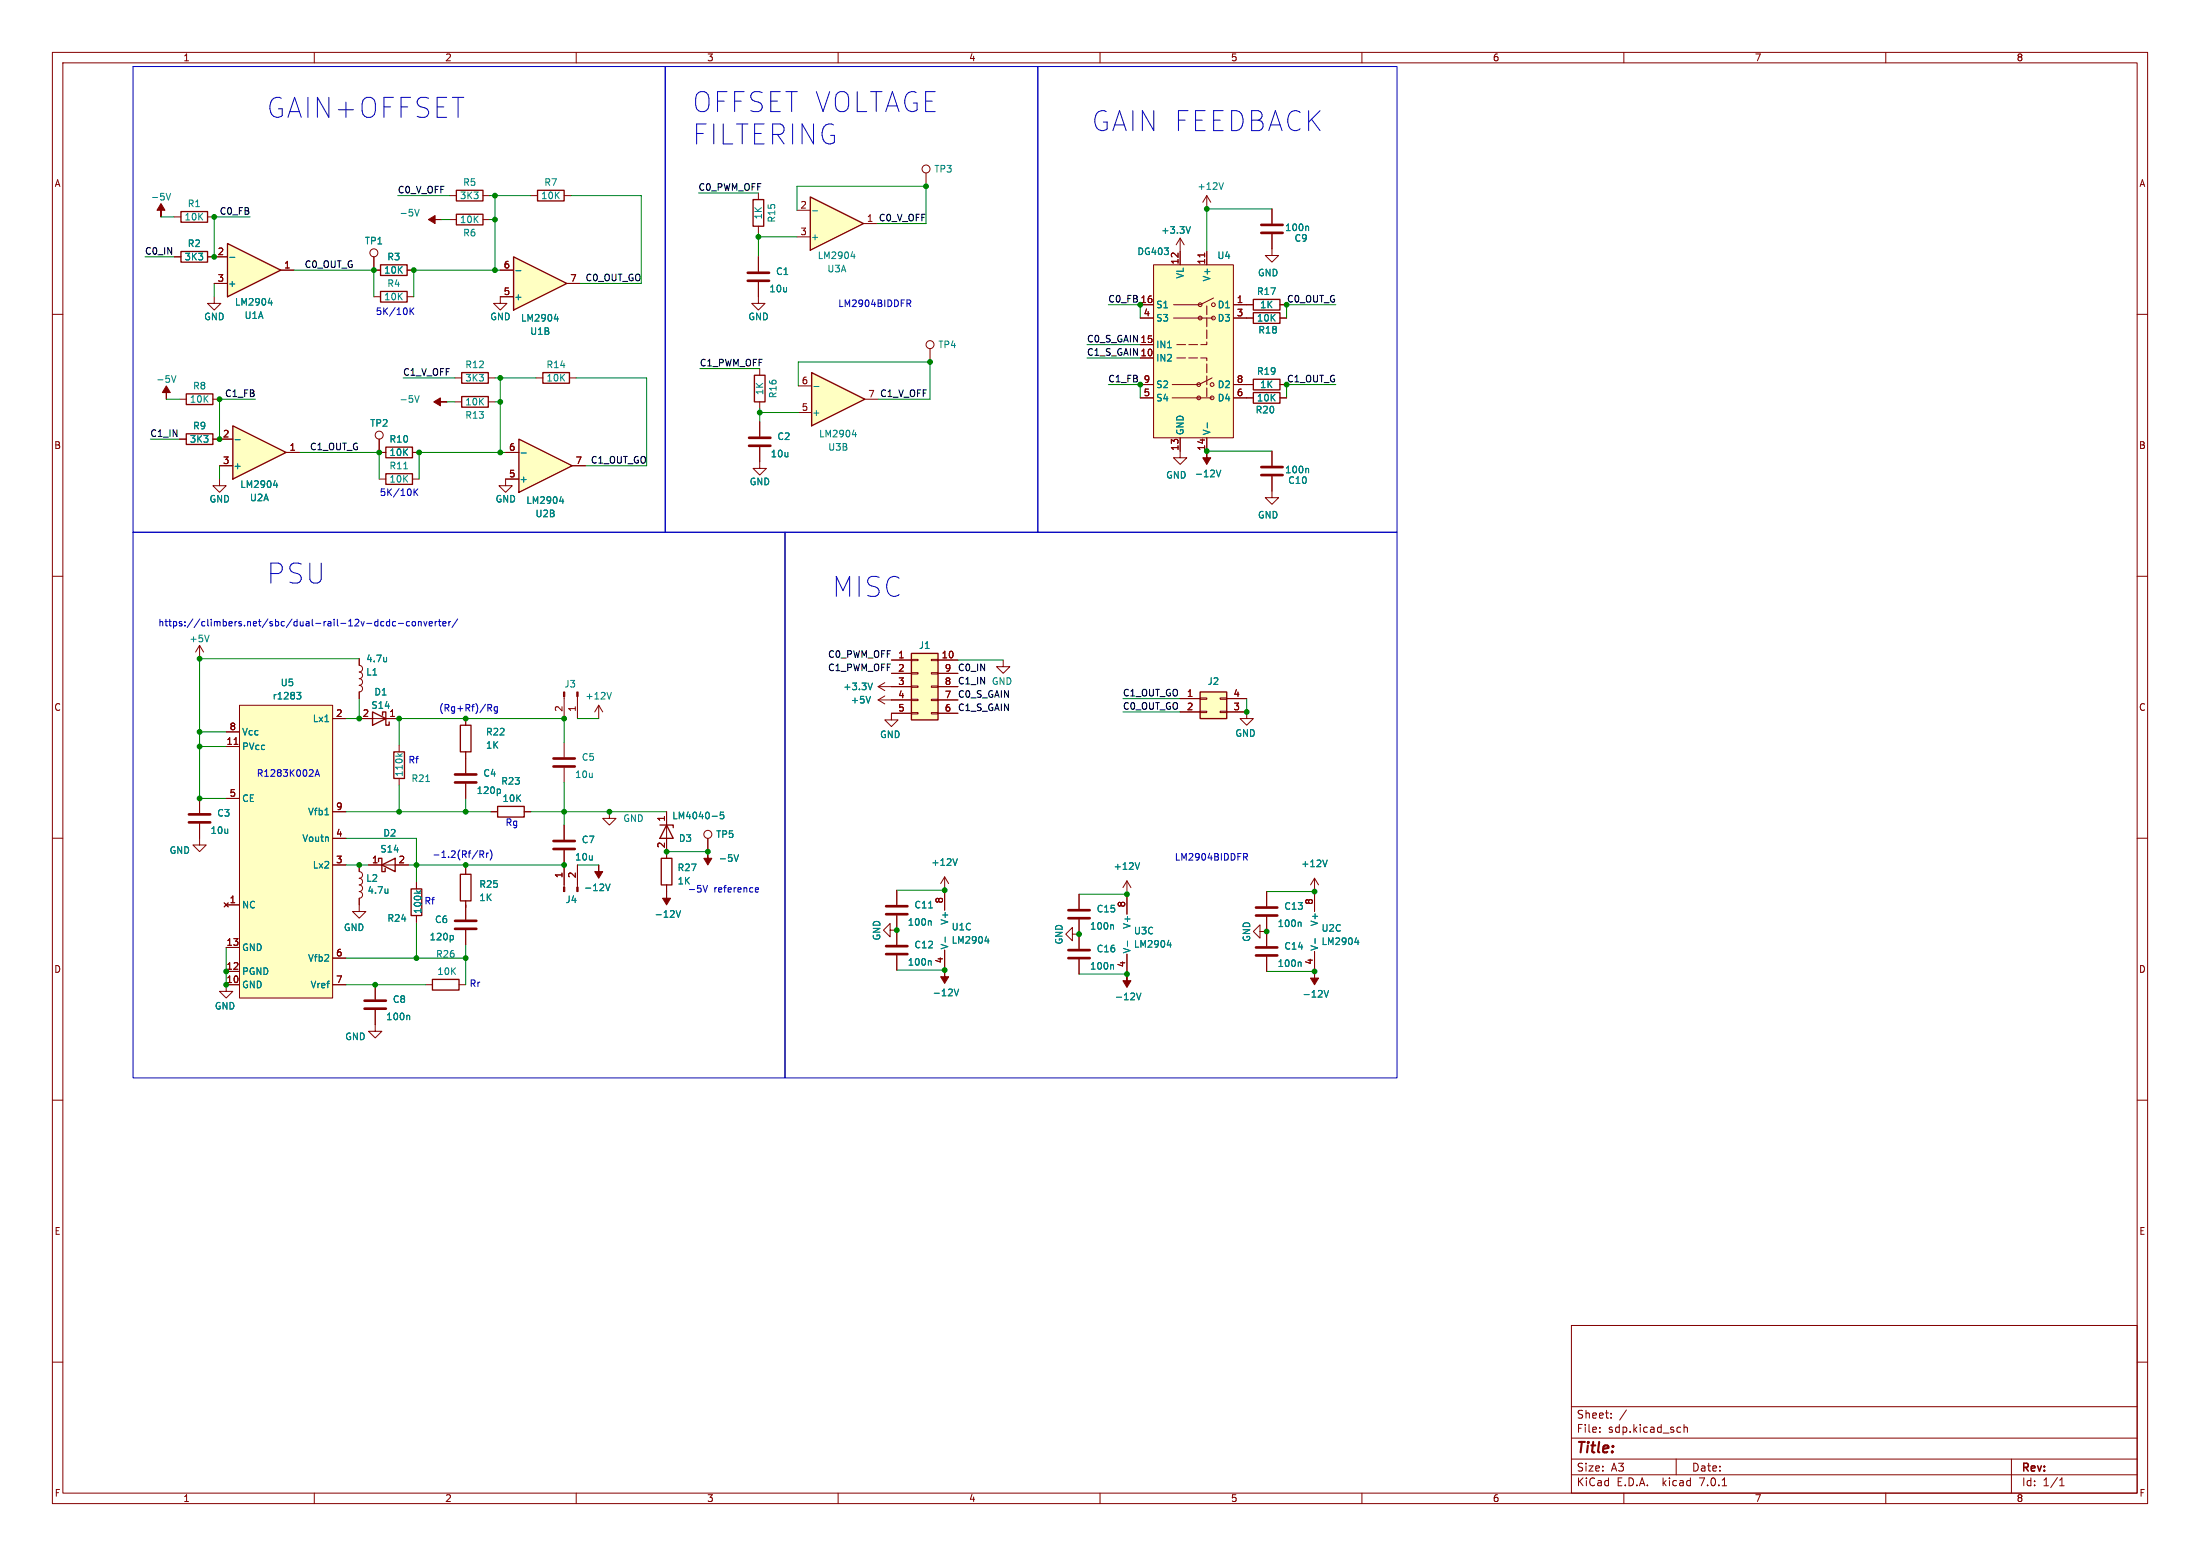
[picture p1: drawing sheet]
<svg xmlns="http://www.w3.org/2000/svg" width="420mm" height="297mm" viewBox="0 0 420 297" stroke-linecap="round" stroke-linejoin="round" font-family="sans-serif">
<g fill="none" stroke="#840000" stroke-width=".19">
<path d="M10 10h400v277h-400zM12 12h396v273h-396zM60 10v2M110 10v2M160 10v2M210 10v2M260 10v2M310 10v2M360 10v2M230.4 37.3l-.8 1.3M230.4 37.3v2.6M230.4 37.3l.7 1.3"/>
<path d="M242.8 39.9v2.8M10 60h2M217.7 58.2h2.5M220.2 50.5h15.3v33.1h-15.3zM225.3 45.5v5M225.3 45.5l-.8 1.2M225.3 45.5l.8 1.2M230 48.3v.7M230.4 48v2.5M231.6 56.9l-2.5 1.3h-5.1M235.5 58.2h3.8M242.8 44.7v4.1h1.3l-1.3 1.2-1.2-1.2h1.2"/>
<path d="M244.3 58.2h1.3M408 60h2M86.9 76.7h1.2M86.9 72.1h1.2M93.2 76.7h1.3M93.2 72.1h1.3M102.4 72.1h1.2M108.7 72.1h1.3M217.7 60.7h2.5M217.7 75.9h2.5M217.7 73.4h2.5M217.7 68.3h2.5"/>
<path d="M217.7 65.8h2.5M223.8 75.9h7.6M224 60.7h7.6M231.4 72.1l-2.5 1.3h-5.1M235.5 60.7h3.8M235.5 75.9h3.8M235.5 73.4h3.8M244.3 60.7h1.3M244.3 75.9h1.3M244.3 73.4h1.3M34.3 83.8h1.3M40.6 83.8h1.3"/>
<path d="M72.4 91.4h1.3M78.7 91.4h1.3M225.3 83.6v3.8h1.3l-1.3 1.2-1.3-1.2h1.3M230.4 83.6v2.5M242.8 90.9v4.1h1.3l-1.3 1.3-1.2-1.3h1.2M242.8 86.1v2.8M10 110h2M408 110h2M38.1 123.2l-.8 1.3M38.1 123.2v2.5M38.1 123.2l.8 1.3M43.2 139.7h2.5"/>
<path d="M45.7 134.6h17.8v55.9h-17.8zM55.1 135.4h.1M63.5 137.2h2.5M68.6 125.7v1.3a.64 .64 0 0 1 .6 .6 .64 .64 0 0 1-.6 .7 .64 .64 0 0 1 .6 .6 .64 .64 0 0 1-.6 .6 .64 .64 0 0 1 .6 .7 .64 .64 0 0 1-.6 .6 .64 .64 0 0 1 .6 .6 .64 .64 0 0 1-.6 .7v1.3M170.2 126h3.8M170.2 128.5h3.8M170.2 131.1h3.8M170.2 133.6h3.8M170.2 136.1h3.8M174 136h1.3v.3h-1.3zM174 133.5h1.3v.2h-1.3zM174 130.9h1.3v.3h-1.3z"/>
<path d="M174 128.4h1.3v.3h-1.3zM174 125.9h1.3v.2h-1.3zM177.8 136h1.3v.3h-1.3zM177.8 133.5h1.3v.2h-1.3zM177.8 130.9h1.3v.3h-1.3zM177.8 128.4h1.3v.3h-1.3zM177.8 125.9h1.3v.2h-1.3zM179.1 126h3.8M179.1 128.5h3.8M179.1 131.1h3.8M179.1 133.6h3.8M179.1 136.1h3.8"/>
<path d="M191.5 126v1.3h1.3l-1.3 1.2-1.3-1.2h1.3M225.3 133.4h3.8M225.3 135.9h3.8M229.1 135.8h1.3v.2h-1.3zM229.1 133.2h1.3v.3h-1.3zM232.9 135.8h1.3v.2h-1.3zM232.9 133.2h1.3v.3h-1.3zM234.2 133.4h3.8M234.2 135.9h3.8M10 160h2M43.2 142.5h2.5M43.2 152.4h2.5"/>
<path d="M44.7 142.1h.7M63.5 154.9h2.5M76.2 142.2v1.3M76.2 148.6v1.3M107.7 141.7v2.8M107.7 146.6v2.8M116.3 154.9v1.3h1.3l-1.3 1.3-1.2-1.3h1.2M127.3 154.9v8.9M408 160h2M42.8 172.3l.8 .8M43.2 172.7h2.5M43.6 172.3l-.8 .8"/>
<path d="M63.5 165.1h2.5M63.5 160h2.5M68.6 172.7v1.3h1.2l-1.2 1.3-1.3-1.3h1.3M70.4 165.1h7.6M88.9 165.6v1.3M88.9 172v3.5M88.9 177.5v2.8M107.7 165.1v4.2M110.2 165.1v4.2M127.3 168.9v1.3M135.1 160v2.6M43.2 185.4h2.5"/>
<path d="M43.2 180.8h2.5M45.7 188h-2.5v1.2h1.2l-1.2 1.3-1.3-1.3h1.3M63.5 188h2.5M63.5 182.9h2.5M71.6 192.8v4.1h1.3l-1.3 1.2-1.2-1.2h1.2M71.6 188v2.8M81.3 188h1.2M87.6 188h1.3M10 210h2M408 210h2M10 260h2M300 253h108v32h-108z"/>
<path d="M408 260h2M300 278.5h108M300 274.5h108M300 268.5h108M305.4 273.3v.1M305.4 272.5v.1M307.6 270.6v.1M307.6 269.8v.1M310.5 269.1l-1.3 2M320 278.5v3M320.7 272.4l.1 .1M320.8 273.3l-.1 .1"/>
<path d="M321.5 271.9v1.5M321.5 272.5l.2-.1 .4 .1v.9M384 278.5v6.5M60 285v2M110 285v2M160 285v2M210 285v2M260 285v2M300 281.5h108M310 285v2M328.8 283.6h.8M360 285v2"/>
<path d="M393.2 283.6h.9M393.2 282.5l.4-.4v1.5"/>
<circle cx="229.1" cy="58.2" r=".36"/>
<circle cx="231.6" cy="58.2" r=".36"/>
<circle cx="228.9" cy="75.9" r=".36"/>
<circle cx="228.9" cy="73.4" r=".36"/>
<circle cx="229.1" cy="60.7" r=".36"/>
<circle cx="231.4" cy="75.9" r=".36"/>
<circle cx="231.4" cy="73.4" r=".36"/>
<circle cx="231.6" cy="60.7" r=".36"/>
<circle cx="135.1" cy="159.3" r=".76"/>
</g>
<g fill="none" stroke="#840000" stroke-width=".25">
<path d="M239.3 57.2h5v2h-5zM239.3 59.7h5v2h-5zM88.1 75.7h5.1v2h-5.1zM88.1 71.1h5.1v2.1h-5.1zM103.6 71.1h5.1v2.1h-5.1zM239.3 74.9h5v2.1h-5zM239.3 72.4h5v2h-5zM35.6 82.8h5v2h-5zM73.7 90.4h5v2.1h-5zM174 124.7h5.1v12.7h-5.1zM229.1 132.1h5.1v5.1h-5.1zM75.2 143.5h2v5.1h-2z"/>
<path d="M126 157.5h2.5v.5M127.3 157.5l1.2 2.5h-2.5zM72.3 164.5v-.7h.6v2.6h.6v-.7M72.9 165.1l2.5-1.3v2.6zM87.9 166.9h2v5.1h-2zM126.2 163.8h2.1v5.1h-2.1zM82.5 186.9h5.1v2.1h-5.1z"/>
</g>
<path d="M240.8 42.9h4.1M240.8 44.5h4.1M240.8 89.2h4.1M240.8 90.7h4.1M105.7 146.3h4M105.7 144.8h4M86.9 177.3h4M86.9 175.8h4M69.6 192.5h4.1M69.6 191h4.1" fill="none" stroke="#840000" stroke-width=".51"/>
<g fill="none" stroke="#008484" stroke-width=".19">
<path d="M233.6 34.9l-.5 1.2M227.3 43.3l-.5 1.2M249.6 43.2l.2 .2v.6M32.7 71.7l.5 1.3 .4-1.3M230.5 80.7v1M232.2 89.7l.4 1.3 .5-1.3M249.6 89.4l.2 .2v.6M39.9 121.2l-.4 1.3M56.6 132.2h.8l-.4 .4 .4 .2v.4l-.2 .2h-.4M62 137.7h.8M62 155.5h.8M75.9 143.8l.5 .5"/>
<path d="M76.8 143.8l-.5 .4M136 155.8h.9M138.1 155h-.6v.6l.2-.1 .4 .1 .1 .1-.1 .5-.1 .1-.5-.1M86.4 178.6l.2 .2-.2 .5M129.1 173.8l.4 1.3 .4-1.3M140.1 163.1l.5 1.3 .4-1.3M78 193.8l.2 .2v.6M182.2 188.8l.4 1.3 .4-1.3"/>
</g>
<g fill="#840000" stroke="#840000" stroke-width=".19">
<path d="M31.7 73.7l.8 1.2h-.8v1.3v-1.3h-.7z"/>
<path d="M110.1 169.3h.3v.9h-.3z"/>
<path d="M107.6 169.3h.2v.9h-.2z"/>
<path d="M127.3 170.2v1.3h.7l-.7 1.2-.8-1.2h.8z"/>
<path d="M135.1 162.6v1.2h.8l-.8 1.3-.7-1.3h.7z"/>
<path d="M230.4 86.1v1.3h.7l-.7 1.2-.8-1.2h.8z"/>
<path d="M180.3 185.2v1.2h.8l-.8 1.3-.7-1.3h.7z"/>
</g>
<g fill="#ffffc2" stroke="#ffffc2" stroke-width=".19">
<path d="M45.7 134.6h17.8v55.9h-17.8z"/>
<path d="M220.2 50.5h15.3v33.1h-15.3z"/>
<path d="M174 124.7h5.1v12.7h-5.1z"/>
<path d="M229.1 132.1h5.1v5.1h-5.1z"/>
</g>
<path d="M224.7 68.3h5.7v7.6M224.7 65.8h5.7v-7.6" fill="none" stroke="#840000" stroke-width=".19" stroke-dasharray="1.7 .6"/>
<path d="M99.1 83.8l10.1 5.1-10.1 5.1z" fill="#ffffc2"/>
<path d="M99.1 83.8l10.1 5.1-10.1 5.1z" fill="none" stroke="#840000" stroke-width=".25"/>
<path d="M96.5 86.4h2.6M99.1 91.4h-2.6v1.3h1.3l-1.3 1.3-1.3-1.3h1.3M109.2 88.9h2.6" fill="none" stroke="#840000" stroke-width=".19"/>
<path d="M99.5 86.5h1M106.8 95.7h.8M107.4 95.2v.9" fill="none" stroke="#008484" stroke-width=".19"/>
<path d="M98 49l10.2 5.1-10.2 5.1z" fill="#ffffc2"/>
<path d="M87.1 36.3h5.1v2.1h-5.1zM102.6 36.3h5.1v2.1h-5.1zM143.8 38.1h2v5.1h-2zM87.1 40.9h5.1v2h-5.1zM98 49l10.2 5.1-10.2 5.1zM144 71.6h2v5.1h-2z" fill="none" stroke="#840000" stroke-width=".25"/>
<g fill="none" stroke="#840000" stroke-width=".19">
<path d="M85.9 37.3h1.2M92.2 37.3h1.3M101.3 37.3h1.3M107.7 37.3h1.3M144.8 36.8v1.3M85.9 41.9h1.2M92.2 41.9h1.3M95.5 51.6h2.5M98 56.6h-2.5v1.3h1.3l-1.3 1.3-1.3-1.3h1.3M108.2 54.1h2.5M144.8 56.6v1.3h1.2l-1.2 1.3-1.3-1.3h1.3M144.8 43.2v1.3"/>
<path d="M145 70.4v1.2M145 76.7v1.3M145 88.1v1.3h1.3l-1.3 1.3-1.2-1.3h1.2M238 135.9v1.3h1.3l-1.3 1.2-1.3-1.2h1.3"/>
</g>
<path d="M98.5 51.7h.9M105.8 60.9h.8M106.4 60.4v.9M217 189.6l.4 1.2 .4-1.2" fill="none" stroke="#008484" stroke-width=".19"/>
<path d="M215.1 185.9v1.3h.8l-.8 1.3-.7-1.3h.7z" fill="#840000" stroke="#840000" stroke-width=".19"/>
<path d="M44.4 81.3l10.2 5.1-10.2 5z" fill="#ffffc2"/>
<path d="M34.5 40.4h5.1v2h-5.1zM34.5 48h5.1v2h-5.1zM72.6 55.6h5.1v2.1h-5.1zM72.6 50.5h5.1v2.1h-5.1zM44.4 81.3l10.2 5.1-10.2 5zM71.1 135.9l2.6 1.3-2.6 1.2zM73 136.5v-.6h.7v2.5h.6v-.6M87.9 138.4h2v5.1h-2zM95 153.9h5.1v2.1h-5.1z" fill="none" stroke="#840000" stroke-width=".25"/>
<g fill="none" stroke="#840000" stroke-width=".19">
<path d="M33.3 41.4h1.2M33.3 49h1.2M39.6 41.4h1.3M39.6 49h1.3M40.9 56.6v1.3h1.3l-1.3 1.3-1.3-1.3h1.3M71.4 56.6h1.2M71.4 49v2.6h1.2M77.7 56.6h1.3M77.7 51.6h1.3M41.9 91.4v1.3h1.3l-1.3 1.3-1.3-1.3h1.3M41.9 83.8h2.5M41.9 88.9h2.5"/>
<path d="M54.6 86.4h2.5M68.6 137.2h7.6M88.9 137.2v1.2M107.7 132.9v4.3M110.2 132.9v4.3M114.3 134.6l-.8 1.3M114.3 134.6v2.6M114.3 134.6l.8 1.3M38.1 157.2v4.1h1.3l-1.3 1.3-1.3-1.3h1.3M38.1 152.4v2.8M88.9 143.5v4.1M88.9 149.6v2.8"/>
<path d="M93.7 154.9h1.3M100.1 154.9h1.2M107.7 157.5v2.8M107.7 162.3v2.8M241.8 175v2.8h-1.3v1.3l-1.2-1.3 1.2-1.3v1.3M241.8 170.2v2.8M251 167.6v6.4M251 167.6l-.8 1.3M251 167.6l.7 1.3M251 181.6v3.8"/>
<circle cx="71.4" cy="48.3" r=".76"/>
</g>
<g fill="none" stroke="#008484" stroke-width=".19">
<path d="M31.7 36.9l.5 1.3 .4-1.3M79.2 40l.4 1.2 .4-1.2M44.9 83.9h.9M52.2 92.6h.8M52.8 92.2v.8M116.7 132.2l-.4 1.2M95.4 150.7l.1 .2-.1 .5M115.6 168.7l.4 1.3 .5-1.3M248.2 176l.2 .2v.7M251.1 179.1v1M253.4 164.2l-.5 1.2M258.6 179.9h.8"/>
<path d="M259.2 179.4v.9M252.8 189.1l.4 1.2 .4-1.2"/>
</g>
<g fill="#840000" stroke="#840000" stroke-width=".19">
<path d="M30.7 38.9l.8 1.2h-.8v1.3v-1.3h-.7z"/>
<path d="M114.3 165.1v1.3h.8l-.8 1.2-.8-1.2h.8z"/>
<path d="M107.6 132.1h.2v.8h-.2z"/>
<path d="M110.1 132.1h.3v.8h-.3z"/>
<path d="M251 185.4v1.3h.7l-.7 1.3-.8-1.3h.8z"/>
<path d="M81.8 41.9l1.3-.8v.8h1.2h-1.2v.8z"/>
</g>
<path d="M36.1 157h4M36.1 155.4h4M86.9 149.4h4M86.9 147.8h4M105.7 162.1h4M105.7 160.5h4M239.8 174.8h4M239.8 173.2h4" fill="none" stroke="#840000" stroke-width=".51"/>
<path d="M43.4 46.5l10.2 5.1-10.2 5z" fill="#ffffc2"/>
<path d="M43.4 46.5l10.2 5.1-10.2 5zM35.6 75.2h5v2h-5zM73.7 85.3h5v2.1h-5zM78.5 169.7h2v5.1h-2z" fill="none" stroke="#840000" stroke-width=".25"/>
<g fill="none" stroke="#840000" stroke-width=".19">
<path d="M176.8 33v2.6M40.9 49h2.5M40.9 54.1h2.5M53.6 51.6h2.5M34.3 76.2h1.3M40.6 76.2h1.3M72.4 83.8v2.6h1.3M78.7 86.4h1.3M167.6 131.1l1.3 .7M167.6 131.1h2.6M167.6 133.6l1.3 .8M167.6 133.6h2.6"/>
<path d="M168.9 130.3l-1.3 .8M168.9 132.8l-1.3 .8M170.2 136.1v1.3h1.2l-1.2 1.3-1.3-1.3h1.3M68.6 165.1v1.3a.64 .64 0 0 1 .6 .6 .64 .64 0 0 1-.6 .6 .64 .64 0 0 1 .6 .7 .64 .64 0 0 1-.6 .6 .64 .64 0 0 1 .6 .6 .64 .64 0 0 1-.6 .7 .64 .64 0 0 1 .6 .6 .64 .64 0 0 1-.6 .7v1.2M79.5 168.4v1.3M79.5 174.8v1.2M169.9 177.5v-1.2l-1.2 1.2 1.2 1.3v-1.3h1.3M171.2 169.9v2.8M171.2 174.8v5.5M180.3 167.4v6.3M180.3 167.4l-.7 1.3M180.3 167.4l.8 1.3"/>
<path d="M204.7 178.3v-1.3l-1.2 1.3 1.2 1.3v-1.3h1.3M206 170.7v2.8M206 175.5v5.6M215.1 168.1l-.7 1.3M215.1 168.1v6.4M215.1 168.1l.8 1.3M241.8 177.8v2.8M171.2 182.4v2.8M180.3 181.4v3.8M206 183.1v2.8M215.1 182.1v3.8M241.8 182.6v2.8"/>
<circle cx="176.8" cy="32.3" r=".76"/>
<circle cx="72.4" cy="83.1" r=".76"/>
</g>
<g fill="none" stroke="#008484" stroke-width=".19">
<path d="M43.9 49.1h.9M51.2 57.8h.8M51.8 57.4v.8M79.2 75.5l.4 1.3 .4-1.3M166.2 132.9l-.4 1.3M166.6 130.4l-.5 1.3M79.5 170l.5 .5M80.3 170l-.4 .4M177.6 175.8l.2 .1v.7M180.4 178.9v.9M182.8 163.9l-.5 1.3M188 179.6h.8"/>
<path d="M188.6 179.2v.8M212.4 176.5l.2 .2v.7M215.2 179.6v1M217.6 164.7l-.5 1.2M223.4 180v.8M177.6 183.4l.2 .2v.6M212.4 184.1l.2 .2v.7M222.8 180.4h.8M248.2 183.6l.2 .2v.7"/>
</g>
<path d="M82.8 76.7l1.3-.8v.8h1.2h-1.2v.8z" fill="#840000" stroke="#840000" stroke-width=".19"/>
<path d="M169.2 174.5h4M169.2 173h4M204 175.3h4M204 173.7h4M169.2 182.1h4M169.2 180.6h4M204 182.9h4M204 181.4h4M239.8 182.4h4M239.8 180.8h4" fill="none" stroke="#840000" stroke-width=".51"/>
<path d="M154.7 37.6l10.1 5.1-10.1 5.1z" fill="#ffffc2"/>
<path d="M154.7 37.6l10.1 5.1-10.1 5.1z" fill="none" stroke="#840000" stroke-width=".25"/>
<g fill="none" stroke="#840000" stroke-width=".19">
<path d="M144.8 49v2.8M144.8 53.8v2.8M152.1 40.1h2.6M152.1 45.2h2.6M164.8 42.7h2.6M177.5 66.5v2.6M145 80.5v2.8M145 85.3v2.8"/>
<circle cx="177.5" cy="65.8" r=".76"/>
</g>
<path d="M155.1 40.2h1M162.5 48.9h.7M163.1 48.5v.9" fill="none" stroke="#008484" stroke-width=".19"/>
<path d="M142.7 53.6h4.1M142.7 52.1h4.1M143 85.1h4.1M143 83.6h4.1" fill="none" stroke="#840000" stroke-width=".51"/>
<path d="M154.9 71.1l10.2 5.1-10.2 5.1z" fill="#ffffc2"/>
<path d="M154.9 71.1l10.2 5.1-10.2 5.1z" fill="none" stroke="#840000" stroke-width=".25"/>
<g fill="none" stroke="#840000" stroke-width=".19">
<path d="M242.8 39.9v2.8M33.3 49h1.2M39.6 49h3.8M40.9 54.1h2.5M53.6 51.6h2.5M71.4 49v2.6h1.2M77.7 51.6h1.3M95.5 56.6h2.5M95.5 51.6h2.5M108.2 54.1h2.5M144.8 49v2.8M144.8 53.8v2.8"/>
<path d="M217.7 58.2h2.5M225.3 48v2.5M230 48.3v.7M230.4 48v2.5M235.5 58.2h3.8M242.8 44.7v2.8M244.3 58.2h1.3M152.4 78.7h2.5M152.4 73.7h2.5M165.1 76.2h2.5M217.7 60.7h2.5M217.7 75.9h2.5"/>
<path d="M217.7 73.4h2.5M217.7 68.3h2.5M217.7 65.8h2.5M235.5 60.7h3.8M235.5 75.9h3.8M235.5 73.4h3.8M244.3 60.7h1.3M244.3 75.9h1.3M244.3 73.4h1.3M34.3 83.8h1.3M40.6 83.8h3.8M41.9 88.9h2.5"/>
<path d="M54.6 86.4h2.5M72.4 83.8v2.6h1.3M78.7 86.4h1.3M96.5 91.4h2.6M96.5 86.4h2.6M109.2 88.9h2.6M145 80.5v2.8M145 85.3v2.8M225.3 83.6v2.5M230.4 83.6v2.5M242.8 86.1v2.8M242.8 90.9v2.8"/>
<path d="M43.2 139.7h2.5M63.5 137.2h2.5M68.6 125.7v1.3M68.6 132.1v1.3M68.6 137.2h2.5M73.7 137.2h2.5M88.9 137.2v1.2M170.2 126h3.8M170.2 128.5h3.8M170.2 131.1h3.8M170.2 133.6h3.8M170.2 136.1h3.8"/>
<path d="M179.1 126h3.8M179.1 128.5h3.8M179.1 131.1h3.8M179.1 133.6h3.8M179.1 136.1h3.8M225.3 133.4h3.8M225.3 135.9h3.8M234.2 133.4h3.8M234.2 135.9h3.8M38.1 152.4v2.8M38.1 157.2v2.8M43.2 142.5h2.5"/>
<path d="M43.2 152.4h2.5M44.7 142.1h.7M63.5 154.9h2.5M88.9 143.5v4.1M88.9 149.6v2.8M93.7 154.9h1.3M100.1 154.9h1.2M107.7 157.5v2.8M127.3 154.9v2.6M42.8 172.3l.8 .8M43.2 172.7h2.5M43.6 172.3l-.8 .8"/>
<path d="M63.5 165.1h2.5M63.5 160h2.5M68.6 165.1v1.3M68.6 171.5v1.2M70.4 165.1h2.5M75.4 165.1h2.6M79.5 168.4v1.3M79.5 174.8v1.2M88.9 165.6v1.3M88.9 172v3.5M88.9 177.5v2.8M107.7 162.3v6.6"/>
<path d="M110.2 165.1v3.8M127.3 160v3.8M127.3 168.9v1.3M135.1 160v2.6M171.2 169.9v2.8M171.2 174.8v5.5M180.3 169.9v3.8M206 170.7v2.8M206 175.5v5.6M215.1 170.7v3.8M241.8 170.2v2.8M241.8 175v5.6"/>
<path d="M251 170.2v3.8M43.2 188h2.5M43.2 185.4h2.5M43.2 180.8h2.5M63.5 188h2.5M63.5 182.9h2.5M71.6 188v2.8M71.6 192.8v2.8M171.2 182.4v2.8M180.3 181.4v3.8M206 183.1v2.8M215.1 182.1v3.8"/>
<path d="M241.8 182.6v2.8M251 181.6v3.8"/>
</g>
<g fill="none" stroke="#008484" stroke-width=".19">
<path d="M43.9 49.1h.9M51.2 57.8h.8M51.8 57.4v.8M98.5 51.7h.9M227.3 43.3l-.5 1.2M249.6 43.2l.2 .2v.6M105.8 60.9h.8M106.4 60.4v.9M155.4 73.8h.9M44.9 83.9h.9M52.2 92.6h.8M52.8 92.2v.8"/>
<path d="M99.5 86.5h1M106.8 95.7h.8M107.4 95.2v.9M162.7 83h.8M163.3 82.5v.9M230.5 80.7v1M232.2 89.7l.4 1.3 .5-1.3M249.6 89.4l.2 .2v.6M56.6 132.2h.8l-.4 .4 .4 .2v.4l-.2 .2h-.4M62 137.7h.8M166.2 132.9l-.4 1.3M166.6 130.4l-.5 1.3"/>
<path d="M62 155.5h.8M95.4 150.7l.1 .2-.1 .5M136 155.8h.9M138.1 155h-.6v.6l.2-.1 .4 .1 .1 .1-.1 .5-.1 .1-.5-.1M79.5 170l.5 .5M80.3 170l-.4 .4M86.4 178.6l.2 .2-.2 .5M115.6 168.7l.4 1.3 .5-1.3M129.1 173.8l.4 1.3 .4-1.3M140.1 163.1l.5 1.3 .4-1.3M177.6 175.8l.2 .1v.7M180.4 178.9v.9"/>
<path d="M182.8 163.9l-.5 1.3M188 179.6h.8M188.6 179.2v.8M212.4 176.5l.2 .2v.7M215.2 179.6v1M217.6 164.7l-.5 1.2M223.4 180v.8M248.2 176l.2 .2v.7M251.1 179.1v1M253.4 164.2l-.5 1.2M258.6 179.9h.8M259.2 179.4v.9"/>
<path d="M78 193.8l.2 .2v.6M177.6 183.4l.2 .2v.6M182.2 188.8l.4 1.3 .4-1.3M212.4 184.1l.2 .2v.7M217 189.6l.4 1.2 .4-1.2M222.8 180.4h.8M248.2 183.6l.2 .2v.7M252.8 189.1l.4 1.2 .4-1.2"/>
</g>
<g fill="none" stroke="#0000c2" stroke-width=".19">
<path d="M25.4 12.7h101.6v88.9h-101.6zM127 12.7h71.1v88.9h-71.1zM198.1 12.7h68.6v88.9h-68.6zM78.3 58.8v1.2M78.5 59.3l.5 .7M79 58.8l-.7 .7M173.1 57.2h.5l.3 .3-.2 .4h-.6M173.4 57.9l.5 .6M79 93.3v1.3M79.2 93.9l.6 .7M79.8 93.3l-.8 .7M25.4 101.6h124.5v104.1h-124.5z"/>
<path d="M71.8 118.6l.3 .1M72.1 118.2v1.3M72.1 119.4l-.3 .1M73.3 118.7l-.4-.1-.2 .3 .1 .5h.5M74.4 118.7l-.4-.1-.2 .3 .1 .5h.5M74.4 118.2v1.3M75.5 118.7l-.3-.1-.3 .3 .1 .5h.5M76.1 119h.9M78.2 118.7l-.4-.1-.2 .3 .1 .5h.5M78.8 118.7l.3-.1 .2 .3v.3l-.2 .3-.3-.1-.1-.2zM79.9 118.8l.2-.2 .3 .1v.8M79.9 118.6v.9"/>
<path d="M80.9 118.6l.3 .9 .3-.9M81.9 119.1l.6-.2v-.2l-.4-.1-.2 .2 .1 .6h.5M83.1 118.6v.9M83.4 118.6l-.3 .3M83.7 118.6h.5M83.9 118.2v1.1l.3 .2M84.5 119.1l.6-.2v-.2l-.4-.1-.2 .2 .1 .6h.5M85.7 118.6v.9M86 118.6l-.3 .3M87.4 118.1l-1.1 1.7M149.9 101.6h116.8v104.1h-116.8zM93.1 134.5h.5l.3 .2-.2 .4h-.6"/>
<path d="M93.4 135.1l.5 .6M94.9 134.9v1l-.2 .3-.3-.1M94.9 134.9h-.3l-.3 .2 .2 .6h.4M60.1 148.2l.5-1.3 .4 1.3M60.3 147.8h.6M91.6 163.1l.6-.1 .1-.2v-.3l-.7-.1v1.3M91.9 163.1l.4 .6M92.9 162.8v.9M93.3 162.8l-.4 .3M93.6 162.2a1.46 1.46 0 0 1 0 2M135.1 169l-.5 1.3M144.3 170.2h.4"/>
<path d="M144.3 169.5l.3-.1 .2 .3-.6 .2M237.4 162.9h.5l.2 .3-.1 .3-.6 .1M237.7 163.6l.4 .6"/>
</g>
<g fill="none" stroke="#008400" stroke-width=".19">
<path d="M75.9 37.3h10M93.5 37.3h7.8M94.5 37.3v14.3M109 37.3h13.4v16.8h-11.7M133.3 36.8h11.5M242.8 39.9h-12.4v8.1M27.7 49h5.6M30.7 41.4h2.6M40.9 54.1v2.5M47.8 41.4h-6.9v7.6M56.1 51.6h15.3v5M84.3 41.9h1.6"/>
<path d="M93.5 41.9h1M95.5 51.6h-16.5v5M144.8 45.2h7.3M144.8 44.5v4.5M152.1 40.1v-4.5h24.7v7.1h-9.4M211.6 58.2h6.1v2.5M255 58.2h-9.4v2.5M31.7 76.2h2.6M48.8 76.2h-6.9v7.6M77 72.1h9.9M85.3 76.7h1.6M94.5 72.1h7.9"/>
<path d="M94.5 76.7h1M95.5 72.1v14.3M110 72.1h13.4v16.8h-11.6M133.6 70.4h11.4M145 78.7h7.4M145 78v2.5M152.4 73.7v-4.6h25.1v7.1h-9.9M207.5 68.3h10.2M207.5 65.8h10.2M211.6 73.4h6.1v2.5M255 73.4h-9.4v2.5M28.7 83.8h5.6"/>
<path d="M41.9 88.9v2.5M57.1 86.4h15.3v5M96.5 86.4h-16.5v5M230.4 86.1h12.4M38.1 139.7h5.1M68.6 133.4v3.8h-2.6M68.6 125.7h-30.5v26.7h5.1M110.2 137.2h4.1M182.9 126h8.6M214.4 133.4h10.9M214.4 135.9h10.9M238 133.4v2.5"/>
<path d="M38.1 142.5h5.1M66 154.9h27.7M76.2 149.9v5M88.9 152.4v2.5M101.3 154.9h26M107.7 141.7v-4.5h-31.5v5M107.7 149.4v8.1M66 165.1h4.4M66 160h13.5v8.4M78 165.1h29.7M79.5 176v6.9M88.9 165.1v.5"/>
<path d="M88.9 172.7v.5M110.2 165.1h4.1M127.3 162.6h7.8M171.2 169.9h9.1M206 170.7h9.1M241.8 170.2h9.2M43.2 180.8v7.2M66 182.9h22.9M66 188h15.3M88.9 180.3v7.7M171.2 185.2h9.1M206 185.9h9.1"/>
<path d="M241.8 185.4h9.2"/>
</g>
<g fill="#008400" stroke="#008400" stroke-width=".19">
<circle cx="107.7" cy="137.2" r=".46"/>
<circle cx="107.7" cy="154.9" r=".46"/>
<circle cx="68.6" cy="137.2" r=".46"/>
<circle cx="76.2" cy="137.2" r=".46"/>
<circle cx="107.7" cy="165.1" r=".46"/>
<circle cx="88.9" cy="165.1" r=".46"/>
<circle cx="68.6" cy="165.1" r=".46"/>
<circle cx="79.5" cy="165.1" r=".46"/>
<circle cx="88.9" cy="154.9" r=".46"/>
<circle cx="76.2" cy="154.9" r=".46"/>
<circle cx="116.3" cy="154.9" r=".46"/>
<circle cx="127.3" cy="162.6" r=".46"/>
<circle cx="88.9" cy="137.2" r=".46"/>
<circle cx="72.4" cy="86.4" r=".46"/>
<circle cx="80" cy="86.4" r=".46"/>
<circle cx="71.4" cy="51.6" r=".46"/>
<circle cx="79" cy="51.6" r=".46"/>
<circle cx="40.9" cy="41.4" r=".46"/>
<circle cx="41.9" cy="76.2" r=".46"/>
<circle cx="41.9" cy="83.8" r=".46"/>
<circle cx="40.9" cy="49" r=".46"/>
<circle cx="38.1" cy="125.7" r=".46"/>
<circle cx="88.9" cy="182.9" r=".46"/>
<circle cx="71.6" cy="188" r=".46"/>
<circle cx="79.5" cy="182.9" r=".46"/>
<circle cx="38.1" cy="139.7" r=".46"/>
<circle cx="38.1" cy="142.5" r=".46"/>
<circle cx="38.1" cy="152.4" r=".46"/>
<circle cx="43.2" cy="185.4" r=".46"/>
<circle cx="43.2" cy="188" r=".46"/>
<circle cx="95.5" cy="86.4" r=".46"/>
<circle cx="95.5" cy="76.7" r=".46"/>
<circle cx="94.5" cy="41.9" r=".46"/>
<circle cx="94.5" cy="51.6" r=".46"/>
<circle cx="95.5" cy="72.1" r=".46"/>
<circle cx="94.5" cy="37.3" r=".46"/>
<circle cx="206" cy="178.3" r=".46"/>
<circle cx="171.2" cy="177.5" r=".46"/>
<circle cx="180.3" cy="185.2" r=".46"/>
<circle cx="135.1" cy="162.6" r=".46"/>
<circle cx="180.3" cy="169.9" r=".46"/>
<circle cx="145" cy="78.7" r=".46"/>
<circle cx="176.8" cy="35.6" r=".46"/>
<circle cx="144.8" cy="45.2" r=".46"/>
<circle cx="177.5" cy="69.1" r=".46"/>
<circle cx="230.4" cy="86.1" r=".46"/>
<circle cx="230.4" cy="39.9" r=".46"/>
<circle cx="215.1" cy="170.7" r=".46"/>
<circle cx="215.1" cy="185.9" r=".46"/>
<circle cx="251" cy="185.4" r=".46"/>
<circle cx="251" cy="170.2" r=".46"/>
<circle cx="241.8" cy="177.8" r=".46"/>
<circle cx="238" cy="135.9" r=".46"/>
</g>
<g font-size="5.3" fill="#0000c2">
<text x="50.8" y="22.9">GAIN+OFFSET</text>
<text x="132.1" y="21.8">OFFSET VOLTAGE</text>
<text x="132.1" y="27.9">FILTERING</text>
<text x="208.3" y="25.4">GAIN FEEDBACK</text>
<text x="50.8" y="111.8">PSU</text>
<text x="158.7" y="114.3">MISC</text>
</g>
<text font-size="2.8" fill="#840000" x="301" y="277.8">Title:</text>
<g font-size="2.1" fill="#840000">
<text x="301" y="273.6">File:</text>
<text x="301" y="270.9">Sheet:</text>
<text x="307" y="273.6">sdp.kicad_sch</text>
<text x="301" y="281">Size:</text>
<text x="307.6" y="281">A3</text>
<text x="323" y="281">Date:</text>
<text x="386" y="281.2">Rev:</text>
<text x="301" y="283.8">KiCad</text>
<text x="308.6" y="283.8">E.D.A.</text>
<text x="317.4" y="283.8">kicad</text>
<text x="324.5" y="283.8">7.0.1</text>
<text x="386" y="283.8">Id:</text>
<text x="390" y="283.8">1/1</text>
</g>
<g font-size="1.8" fill="#840000">
<text x="35" y="11.8">1</text>
<text x="85" y="11.8">2</text>
<text x="135" y="11.8">3</text>
<text x="185" y="11.8">4</text>
<text x="235" y="11.8">5</text>
<text x="285" y="11.8">6</text>
<text x="335" y="11.8">7</text>
<text x="385" y="11.8">8</text>
<text x="10.4" y="35.8">A</text>
<text x="408.4" y="35.8">A</text>
<text x="152.7" y="39.9">2</text>
<text x="152.7" y="45">3</text>
<text x="41.5" y="48.8">2</text>
<text x="41.5" y="53.8">3</text>
<text x="54.2" y="51.3">1</text>
<text x="96.1" y="51.3">6</text>
<text x="108.8" y="53.8">7</text>
<text x="225" y="50.5" transform="rotate(-90 225 50.5)">12</text>
<text x="230.1" y="50.5" transform="rotate(-90 230.1 50.5)">11</text>
<text x="96.1" y="56.4">5</text>
<text x="217.7" y="57.9">16</text>
<text x="236.1" y="57.9">1</text>
<text x="217.7" y="65.5">15</text>
<text x="218.3" y="60.5">4</text>
<text x="236.1" y="60.5">3</text>
<text x="217.7" y="68.1">10</text>
<text x="153" y="73.4">6</text>
<text x="218.3" y="75.7">5</text>
<text x="218.3" y="73.2">9</text>
<text x="236.1" y="75.7">6</text>
<text x="236.1" y="73.2">8</text>
<text x="42.5" y="83.6">2</text>
<text x="153" y="78.5">5</text>
<text x="10.3" y="85.8">B</text>
<text x="42.5" y="88.6">3</text>
<text x="55.2" y="86.1">1</text>
<text x="97.1" y="86.1">6</text>
<text x="109.8" y="88.6">7</text>
<text x="225" y="86.1" transform="rotate(-90 225 86.1)">13</text>
<text x="230.1" y="86.1" transform="rotate(-90 230.1 86.1)">14</text>
<text x="408.3" y="85.8">B</text>
<text x="97.1" y="91.2">5</text>
<text x="171.4" y="125.7">1</text>
<text x="179.7" y="125.7">10</text>
<text x="171.4" y="128.3">2</text>
<text x="171.4" y="130.8">3</text>
<text x="180.3" y="130.8">8</text>
<text x="180.3" y="128.3">9</text>
<text x="10.3" y="135.8">C</text>
<text x="64.1" y="136.9">2</text>
<text x="69.2" y="136.9">2</text>
<text x="74.3" y="136.9">1</text>
<text x="107.4" y="135.9" transform="rotate(-90 107.4 135.9)">2</text>
<text x="110" y="135.9" transform="rotate(-90 110 135.9)">1</text>
<text x="171.4" y="133.3">4</text>
<text x="171.4" y="135.9">5</text>
<text x="180.3" y="135.9">6</text>
<text x="180.3" y="133.3">7</text>
<text x="226.5" y="133.1">1</text>
<text x="226.5" y="135.6">2</text>
<text x="235.4" y="135.6">3</text>
<text x="235.4" y="133.1">4</text>
<text x="408.3" y="135.8">C</text>
<text x="43.2" y="142.2">11</text>
<text x="43.8" y="139.4">8</text>
<text x="43.8" y="152.1">5</text>
<text x="64.1" y="154.7">9</text>
<text x="64.1" y="159.8">4</text>
<text x="127" y="162" transform="rotate(-90 127 162)">2</text>
<text x="127" y="156.9" transform="rotate(-90 127 156.9)">1</text>
<text x="64.1" y="164.8">3</text>
<text x="71" y="164.8">1</text>
<text x="76" y="164.8">2</text>
<text x="107.4" y="167.7" transform="rotate(-90 107.4 167.7)">1</text>
<text x="110" y="167.7" transform="rotate(-90 110 167.7)">2</text>
<text x="43.8" y="172.5">1</text>
<text x="180.1" y="172.5" transform="rotate(-90 180.1 172.5)">8</text>
<text x="214.9" y="173.3" transform="rotate(-90 214.9 173.3)">8</text>
<text x="250.7" y="172.8" transform="rotate(-90 250.7 172.8)">8</text>
<text x="10.3" y="185.8">D</text>
<text x="43.2" y="185.2">12</text>
<text x="43.2" y="180.6">13</text>
<text x="64.1" y="182.6">6</text>
<text x="180.1" y="183.9" transform="rotate(-90 180.1 183.9)">4</text>
<text x="214.9" y="184.7" transform="rotate(-90 214.9 184.7)">4</text>
<text x="250.7" y="184.2" transform="rotate(-90 250.7 184.2)">4</text>
<text x="408.3" y="185.8">D</text>
<text x="43.2" y="187.7">10</text>
<text x="64.1" y="187.7">7</text>
<text x="10.4" y="235.8">E</text>
<text x="408.3" y="235.8">E</text>
<text x="10.4" y="285.8">F</text>
<text x="35" y="286.8">1</text>
<text x="85" y="286.8">2</text>
<text x="135" y="286.8">3</text>
<text x="185" y="286.8">4</text>
<text x="235" y="286.8">5</text>
<text x="285" y="286.8">6</text>
<text x="335" y="286.8">7</text>
<text x="385" y="286.8">8</text>
<text x="408.4" y="285.8">F</text>
</g>
<g font-size="1.8" fill="#008484">
<text x="88.4" y="35.6">R5</text>
<text x="103.9" y="35.6">R7</text>
<text x="178.3" y="33.1">TP3</text>
<text x="28.8" y="38.4">-5V</text>
<text x="35.8" y="39.7">R1</text>
<text x="76.2" y="41.5">-5V</text>
<text x="87.8" y="38.2">3K3</text>
<text x="103.2" y="38.2">10K</text>
<text x="145.6" y="41.9" transform="rotate(-90 145.6 41.9)">1K</text>
<text x="228.5" y="36.4">+12V</text>
<text x="35.2" y="42.2">10K</text>
<text x="35.8" y="47.3">R2</text>
<text x="69.6" y="46.8">TP1</text>
<text x="87.8" y="42.7">10K</text>
<text x="88.4" y="45.3">R6</text>
<text x="148.1" y="42.5" transform="rotate(-90 148.1 42.5)">R15</text>
<text x="154.8" y="46">+</text>
<text x="221.6" y="44.8">+3.3V</text>
<text x="245.3" y="44.3">100n</text>
<text x="247.1" y="46.3">C9</text>
<text x="35.2" y="49.8">3K3</text>
<text x="73.3" y="52.4">10K</text>
<text x="73.9" y="49.8">R3</text>
<text x="148.1" y="52.6">C1</text>
<text x="156" y="49.6">LM2904</text>
<text x="157.9" y="52.1">U3A</text>
<text x="217.1" y="48.8">DG403</text>
<text x="226.1" y="53.3" transform="rotate(-90 226.1 53.3)">VL</text>
<text x="231.2" y="53.8" transform="rotate(-90 231.2 53.8)">V+</text>
<text x="232.3" y="49.6">U4</text>
<text x="240.1" y="52.9">GND</text>
<text x="43.6" y="54.9">+</text>
<text x="44.8" y="58.5">LM2904</text>
<text x="73.3" y="57.5">10K</text>
<text x="73.9" y="54.9">R4</text>
<text x="98.2" y="57.5">+</text>
<text x="146.8" y="55.9">10u</text>
<text x="220.7" y="59">S1</text>
<text x="232.3" y="59">D1</text>
<text x="239.9" y="56.5">R17</text>
<text x="240.5" y="59">1K</text>
<text x="38.9" y="61.3">GND</text>
<text x="46.6" y="61">U1A</text>
<text x="93.5" y="61.3">GND</text>
<text x="99.4" y="61.5">LM2904</text>
<text x="101.2" y="64.1">U1B</text>
<text x="142.8" y="61.3">GND</text>
<text x="220.7" y="61.5">S3</text>
<text x="232.3" y="61.5">D3</text>
<text x="239.9" y="61.5">10K</text>
<text x="240.2" y="63.8">R18</text>
<text x="88.8" y="70.4">R12</text>
<text x="104.3" y="70.4">R14</text>
<text x="179.1" y="66.6">TP4</text>
<text x="220.7" y="69.2">IN2</text>
<text x="220.7" y="66.6">IN1</text>
<text x="239.9" y="71.7">R19</text>
<text x="29.8" y="73.2">-5V</text>
<text x="36.2" y="77">10K</text>
<text x="36.8" y="74.5">R8</text>
<text x="76.2" y="77">-5V</text>
<text x="88.8" y="77.5">10K</text>
<text x="88.8" y="73">3K3</text>
<text x="104.3" y="73">10K</text>
<text x="145.9" y="75.5" transform="rotate(-90 145.9 75.5)">1K</text>
<text x="148.4" y="76.1" transform="rotate(-90 148.4 76.1)">R16</text>
<text x="220.7" y="76.8">S4</text>
<text x="220.7" y="74.2">S2</text>
<text x="232.3" y="76.8">D4</text>
<text x="232.3" y="74.2">D2</text>
<text x="239.9" y="76.8">10K</text>
<text x="240.5" y="74.2">1K</text>
<text x="36.8" y="82.1">R9</text>
<text x="70.6" y="81.6">TP2</text>
<text x="88.8" y="80.1">R13</text>
<text x="155.1" y="79.6">+</text>
<text x="156.3" y="83.6">LM2904</text>
<text x="226.1" y="83.1" transform="rotate(-90 226.1 83.1)">GND</text>
<text x="231.2" y="83.1" transform="rotate(-90 231.2 83.1)">V-</text>
<text x="239.6" y="79.1">R20</text>
<text x="36.2" y="84.6">3K3</text>
<text x="44.6" y="89.7">+</text>
<text x="74.3" y="89.7">R11</text>
<text x="74.3" y="84.6">R10</text>
<text x="74.3" y="87.2">10K</text>
<text x="147.1" y="87.4">10u</text>
<text x="148.3" y="84.1">C2</text>
<text x="158.1" y="86.2">U3B</text>
<text x="45.8" y="93.3">LM2904</text>
<text x="47.7" y="95.8">U2A</text>
<text x="74.3" y="92.3">10K</text>
<text x="99.2" y="92.3">+</text>
<text x="143.1" y="92.8">GND</text>
<text x="222.6" y="91.5">GND</text>
<text x="228" y="91.2">-12V</text>
<text x="245.3" y="90.5">100n</text>
<text x="245.9" y="92.5">C10</text>
<text x="39.9" y="96.1">GND</text>
<text x="94.5" y="96.1">GND</text>
<text x="100.4" y="96.3">LM2904</text>
<text x="102.2" y="98.9">U2B</text>
<text x="240.1" y="99.1">GND</text>
<text x="36.1" y="122.7">+5V</text>
<text x="175.4" y="124">J1</text>
<text x="53.5" y="131.1">U5</text>
<text x="69.9" y="129.1">L1</text>
<text x="69.9" y="126.6">4.7u</text>
<text x="107.7" y="131.4">J3</text>
<text x="160.9" y="131.9">+3.3V</text>
<text x="189.3" y="130.9">GND</text>
<text x="230.5" y="130.9">J2</text>
<text x="52" y="133.7">r1283</text>
<text x="59.6" y="138">Lx1</text>
<text x="70.8" y="135.4">S14</text>
<text x="71.4" y="132.9">D1</text>
<text x="111.7" y="133.7">+12V</text>
<text x="162.4" y="134.4">+5V</text>
<text x="46.2" y="143.3">PVcc</text>
<text x="46.2" y="140.5">Vcc</text>
<text x="92.7" y="140.5">R22</text>
<text x="92.7" y="143.1">1K</text>
<text x="168" y="141">GND</text>
<text x="235.8" y="140.8">GND</text>
<text x="77" y="148.3" transform="rotate(-90 77 148.3)">110k</text>
<text x="78.5" y="149.4">R21</text>
<text x="92.2" y="148.4">C4</text>
<text x="95.6" y="149.9">R23</text>
<text x="109.7" y="148.7">10u</text>
<text x="111" y="145.4">C5</text>
<text x="46.2" y="153.2">CE</text>
<text x="58.7" y="155.8">Vfb1</text>
<text x="90.9" y="151.7">120p</text>
<text x="95.9" y="153.2">10K</text>
<text x="40.1" y="159.3">10u</text>
<text x="41.4" y="156">C3</text>
<text x="57.6" y="160.8">Voutn</text>
<text x="73.1" y="159.8">D2</text>
<text x="111" y="161.1">C7</text>
<text x="118.9" y="157">GND</text>
<text x="128.3" y="156.5">LM4040-5</text>
<text x="129.5" y="160.8">D3</text>
<text x="136.7" y="160.1">TP5</text>
<text x="32.3" y="163.1">GND</text>
<text x="59.6" y="165.9">Lx2</text>
<text x="72.5" y="162.9">S14</text>
<text x="109.7" y="164.4">10u</text>
<text x="129.3" y="166.4">R27</text>
<text x="137.2" y="164.7">-5V</text>
<text x="177.7" y="165.4">+12V</text>
<text x="212.5" y="166.2">+12V</text>
<text x="248.3" y="165.7">+12V</text>
<text x="46.2" y="173.5">NC</text>
<text x="69.9" y="168.5">L2</text>
<text x="70.1" y="170.8">4.7u</text>
<text x="91.4" y="169.6">R25</text>
<text x="91.4" y="172.1">1K</text>
<text x="107.9" y="172.5">J4</text>
<text x="111.4" y="170.2">-12V</text>
<text x="129.3" y="169">1K</text>
<text x="174.5" y="173.5">C11</text>
<text x="245.1" y="173.8">C13</text>
<text x="65.6" y="177.9">GND</text>
<text x="73.9" y="176.1">R24</text>
<text x="80.6" y="174.5" transform="rotate(-90 80.6 174.5)">100k</text>
<text x="82" y="179.6">120p</text>
<text x="83" y="176.3">C6</text>
<text x="124.9" y="175.3">-12V</text>
<text x="168.2" y="179.6" transform="rotate(-90 168.2 179.6)">GND</text>
<text x="173.2" y="176.8">100n</text>
<text x="181.2" y="176.7" transform="rotate(-90 181.2 176.7)">V+</text>
<text x="181.6" y="177.7">U1C</text>
<text x="208" y="177.6">100n</text>
<text x="209.3" y="174.3">C15</text>
<text x="216" y="177.4" transform="rotate(-90 216 177.4)">V+</text>
<text x="216.4" y="178.5">U3C</text>
<text x="238.8" y="179.8" transform="rotate(-90 238.8 179.8)">GND</text>
<text x="243.8" y="177.1">100n</text>
<text x="251.8" y="176.9" transform="rotate(-90 251.8 176.9)">V+</text>
<text x="252.2" y="178">U2C</text>
<text x="46.2" y="181.7">GND</text>
<text x="58.7" y="183.7">Vfb2</text>
<text x="83.2" y="182.9">R26</text>
<text x="173.2" y="184.5">100n</text>
<text x="174.5" y="181.2">C12</text>
<text x="181.2" y="181.2" transform="rotate(-90 181.2 181.2)">V-</text>
<text x="181.6" y="180.3">LM2904</text>
<text x="203" y="180.3" transform="rotate(-90 203 180.3)">GND</text>
<text x="208" y="185.2">100n</text>
<text x="209.3" y="181.9">C16</text>
<text x="216" y="182" transform="rotate(-90 216 182)">V-</text>
<text x="216.4" y="181">LM2904</text>
<text x="243.8" y="184.7">100n</text>
<text x="245.1" y="181.4">C14</text>
<text x="251.8" y="181.5" transform="rotate(-90 251.8 181.5)">V-</text>
<text x="252.2" y="180.5">LM2904</text>
<text x="46.2" y="188.8">GND</text>
<text x="46.2" y="186.2">PGND</text>
<text x="59.2" y="188.8">Vref</text>
<text x="74.9" y="191.6">C8</text>
<text x="83.4" y="186.2">10K</text>
<text x="178" y="190.3">-12V</text>
<text x="212.8" y="191.1">-12V</text>
<text x="248.6" y="190.6">-12V</text>
<text x="41" y="192.8">GND</text>
<text x="73.7" y="194.9">100n</text>
<text x="65.8" y="198.7">GND</text>
</g>
<g font-size="1.8">
<text x="41.8" y="41.1">C0_FB</text>
<text x="75.9" y="37">C0_V_OFF</text>
<text x="133.3" y="36.5">C0_PWM_OFF</text>
<text x="165.4" y="42.4">1 C0_V_OFF</text>
<text x="27.7" y="48.7">C0_IN</text>
<text x="58.2" y="51.2">C0_OUT_G</text>
<text x="111.7" y="53.8">C0_OUT_GO</text>
<text x="207.5" y="65.4">C0_S_GAIN 15</text>
<text x="77" y="71.8">C1_V_OFF</text>
<text x="133.6" y="70">C1_PWM_OFF</text>
<text x="207.5" y="68">C1_S_GAIN 10</text>
<text x="42.8" y="75.9">C1_FB</text>
<text x="165.7" y="75.9">7 C1_V_OFF</text>
<text x="28.7" y="83.5">C1_IN</text>
<text x="59.2" y="86">C1_OUT_G</text>
<text x="112.7" y="88.6">C1_OUT_GO</text>
<text x="158" y="125.6">C0_PWM_OFF</text>
<text x="158" y="128.2">C1_PWM_OFF</text>
<text x="182.9" y="128.2">C0_IN</text>
<text x="182.9" y="130.7">C1_IN</text>
<text x="182.9" y="133.3">C0_S_GAIN</text>
<text x="182.9" y="135.8">C1_S_GAIN</text>
<text x="214.4" y="133">C1_OUT_GO</text>
<text x="214.4" y="135.5">C0_OUT_GO</text>
</g>
<g font-size="1.8" fill="#0000c2">
<text x="160" y="58.7">LM2904BIDDFR</text>
<text x="71.6" y="60.2">5K/10K</text>
<text x="72.4" y="94.7">5K/10K</text>
<text x="30.2" y="119.6">https://climbers.net/sbc/dual-rail-12v-dcdc-converter/</text>
<text x="83.8" y="135.9">(Rg+Rf)/Rg</text>
<text x="49" y="148.3">R1283K002A</text>
<text x="78" y="145.8">Rf</text>
<text x="96.5" y="157.7">Rg</text>
<text x="82.5" y="163.8">-1.2(Rf/Rr)</text>
<text x="224.3" y="164.3">LM2904BIDDFR</text>
<text x="81" y="172.7">Rf</text>
<text x="131.3" y="170.4">-5V</text>
<text x="136.3" y="170.4">reference</text>
<text x="89.7" y="188.5">Rr</text>
</g>
<g font-size="1.8" fill="#008400">
<text x="211.6" y="57.8">C0_FB 16</text>
<text x="245.6" y="57.8">C0_OUT_G</text>
<text x="211.6" y="73.1">C1_FB 9</text>
<text x="245.6" y="73.1">C1_OUT_G</text>
</g>
</svg>
